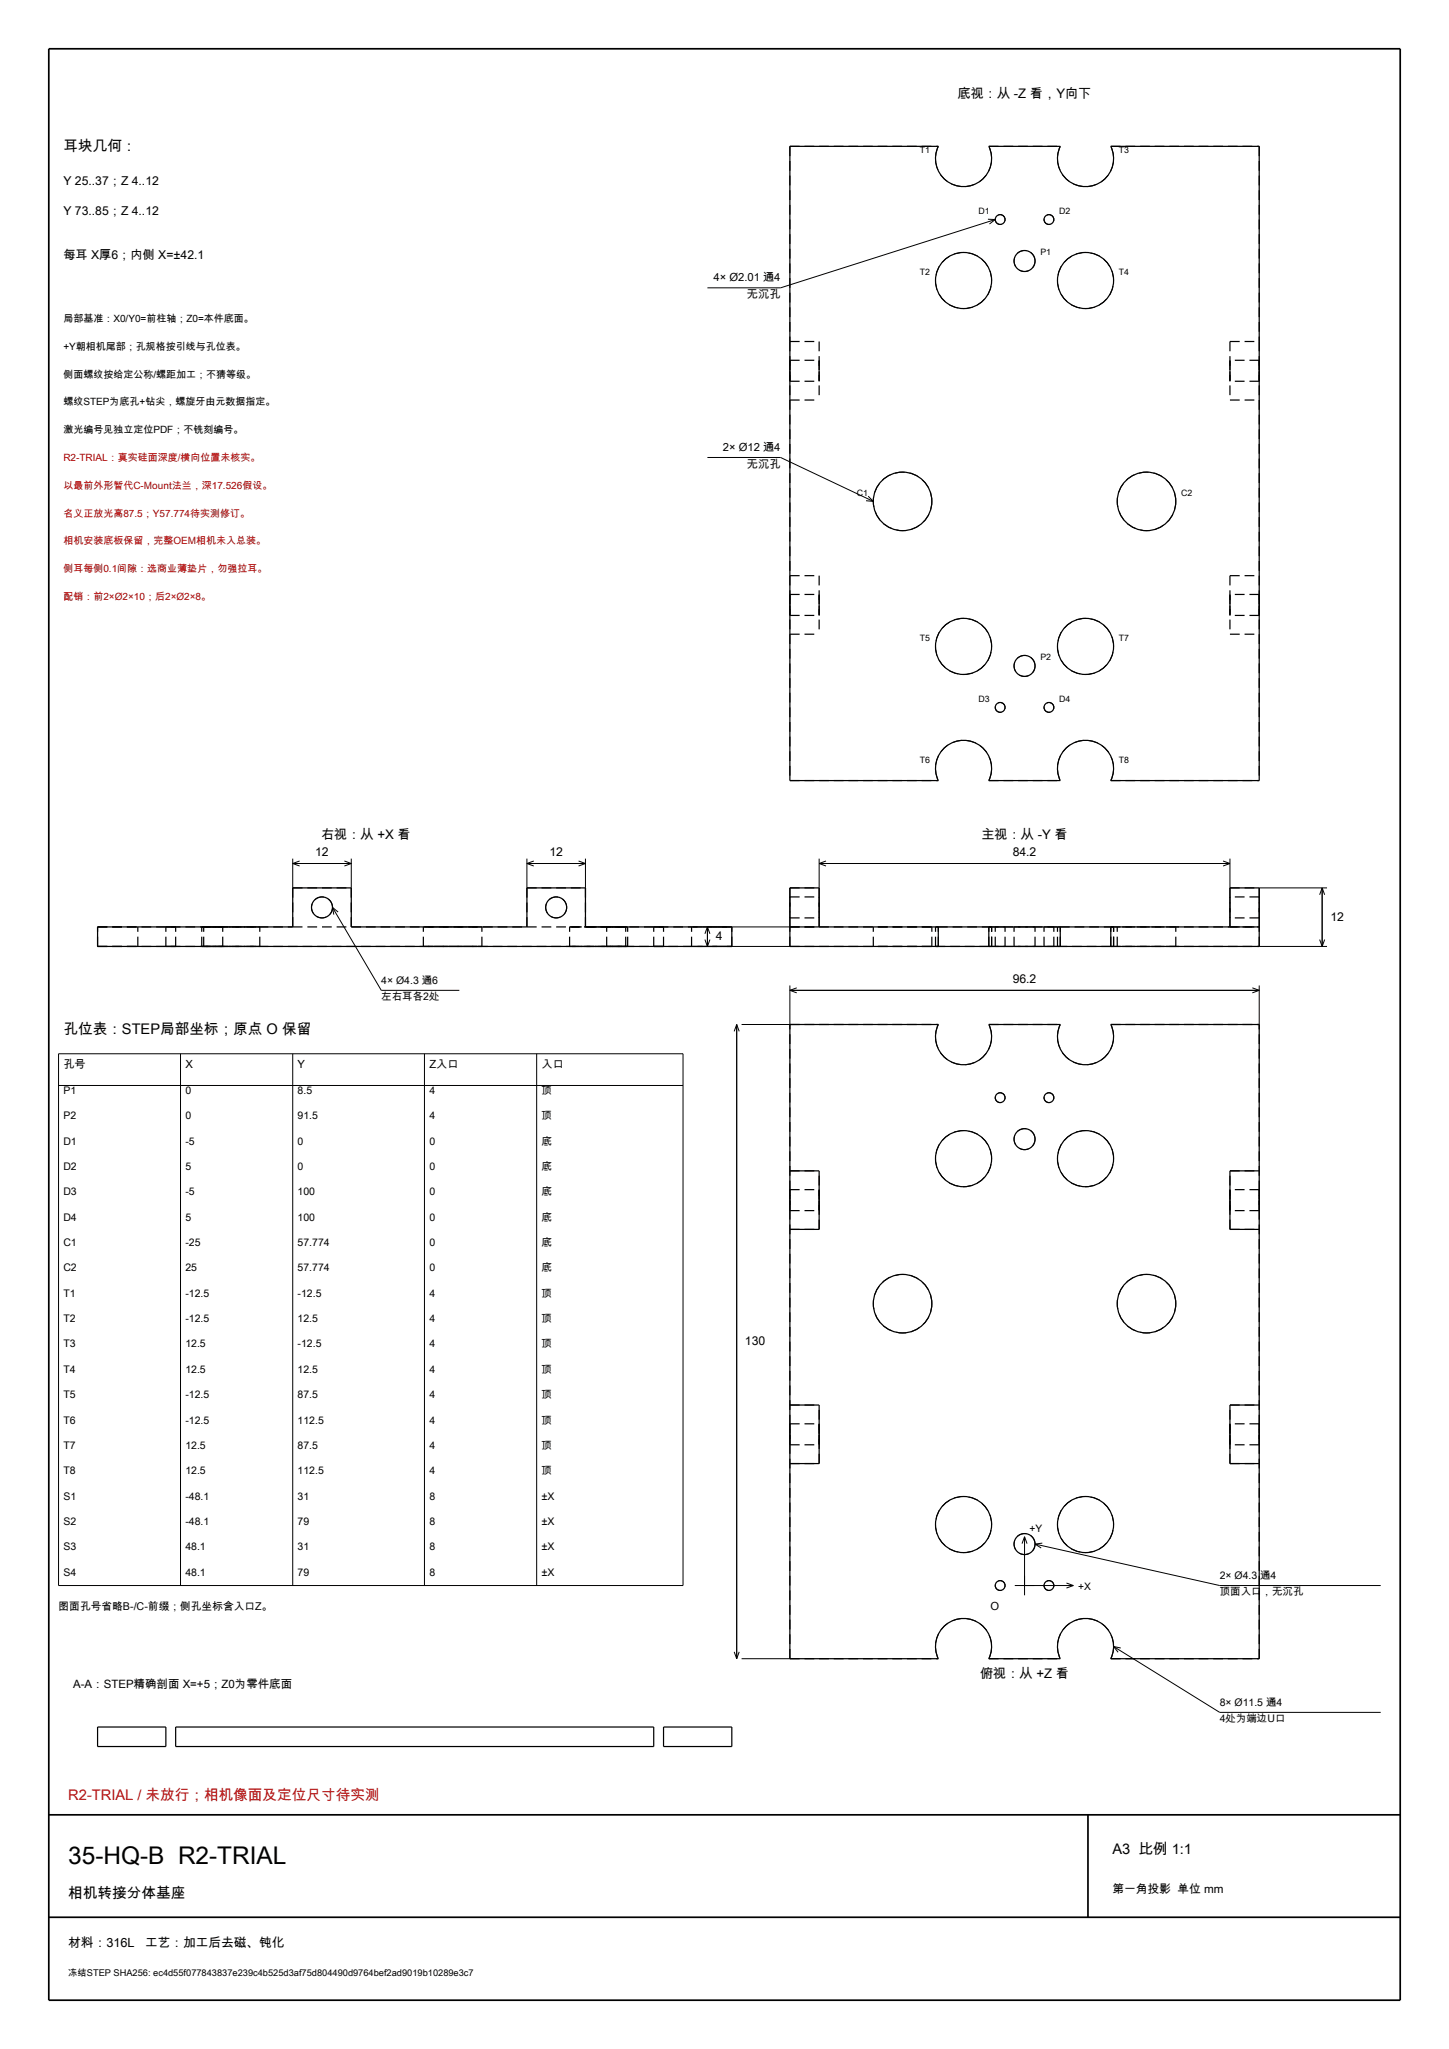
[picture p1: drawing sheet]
<svg xmlns="http://www.w3.org/2000/svg" width="297mm" height="420mm" viewBox="0 0 297 420" stroke-linecap="round" stroke-linejoin="round" font-family="sans-serif">
<path d="M10 10h277v400h-277zM10 372h277M223 372v21M10 393h277" fill="none" stroke="#000" stroke-width=".35"/>
<g fill="none" stroke="#000" stroke-width=".25" stroke-dasharray="2 1" stroke-linecap="butt">
<path d="M161.9 30v40M161.9 30h30.4M202.7 30h14.6M227.7 30h30.4M258.1 30v40M161.9 70v12M161.9 76v-2.2M161.9 73.8v4.3M161.9 78.1v-2.1M161.9 70h6M161.9 78.1h6M161.9 73.8h6"/>
<path d="M167.9 70v12M167.9 76v-2.2M167.9 73.8v4.3M167.9 78.1v-2.1M252.1 70h6M252.1 70v12M252.1 76v-2.2M252.1 73.8v4.3M252.1 78.1v-2.1M258.1 70v12M258.1 76v-2.2M258.1 73.8v4.3"/>
<path d="M258.1 78.1v-2.1M258.1 73.8h-6M258.1 78.1h-6M161.9 82v36M161.9 82h6M252.1 82h6M258.1 82v36M161.9 118v12M161.9 118h6M167.9 118v12M252.1 118h6M252.1 118v12"/>
<path d="M258.1 118v12M161.9 130v30M161.9 124v-2.2M161.9 121.8v4.3M161.9 126.1v-2.1M161.9 130h6M161.9 126.1h6M161.9 121.8h6M167.9 124v-2.2M167.9 121.8v4.3M167.9 126.1v-2.1M252.1 130h6"/>
<path d="M252.1 124v-2.2M252.1 121.8v4.3M252.1 126.1v-2.1M258.1 130v30M258.1 124v-2.2M258.1 121.8v4.3M258.1 126.1v-2.1M258.1 121.8h-6M258.1 126.1h-6M161.9 160h30.4M202.7 160h14.6M227.7 160h30.4"/>
<path d="M20 194v-4M20 194h130M20 190h40M20 190h8.3M20 194h8.3M28.3 194v-4M34 190h1M34 194h1M34 194v-4M35 190h1M35 194h1M36 190h-2"/>
<path d="M36 194h-2M36 194v-4M41.4 190h2.1M41.4 194h2.1M41.4 194v-4M41.8 190h5.7M41.8 194h5.7M41.8 194v-4M43.5 190h2.2M43.5 194h2.2M45.7 190h-4.3M45.7 194h-4.3"/>
<path d="M45.7 194v-4M47.5 190h5.8M47.5 194h5.8M53.3 190h-11.5M53.3 194h-11.5M53.3 194v-4M60 182h12M60 190v-8M60 190h12M72 190h36M72 190v-8M86.8 190h6"/>
<path d="M86.8 194h6M86.8 194v-4M92.8 190h6M92.8 194h6M98.8 190h-12M98.8 194h-12M98.8 194v-4M108 182h12M108 190v-8M108 190h12M116.8 190h5.7M116.8 190h3.2"/>
<path d="M116.8 194h5.7M116.8 194v-4M120 190h30M120 190v-8M122.5 190h5.7M122.5 194h5.7M124.4 190h2.1M124.4 194h2.1M124.4 194v-4M126.5 190h2.2M126.5 194h2.2M128.2 190h-11.4"/>
<path d="M128.2 194h-11.4M128.2 194v-4M128.7 190h-4.3M128.7 194h-4.3M128.7 194v-4M134 190h1M134 194h1M134 194v-4M135 190h1M135 194h1M136 190h-2M136 194h-2"/>
<path d="M136 194v-4M141.7 194v-4M150 194v-4M150 190h-8.3M150 194h-8.3M161.9 194v-4M161.9 190v-8M161.9 183.8v4.3M161.9 190h30.4M161.9 190h6M161.9 194h30.4M161.9 182h6"/>
<path d="M161.9 183.8h6M161.9 188.1h6M167.9 190v-8M167.9 183.8v4.3M179 194v-4M191 190h-12M191 194h-12M191 194v-4M191.7 194h11.5M191.7 194v-4M192.3 190h-.6M192.3 194h-.6"/>
<path d="M192.3 194v-4M202.7 190h.5M202.7 190h14.6M202.7 194h14.6M202.7 194v-4M203.2 190h-11.5M203.2 194h-.5M203.2 194v-4M204 194v-4M206 190h-2M206 194h-2M206 194v-4"/>
<path d="M207.8 194v-4M212.2 190h-4.4M212.2 194h-4.4M212.2 194v-4M214 194v-4M216 190h-2M216 194h-2M216 194v-4M216.7 194h11.5M216.7 194v-4M217.3 190h-.6M217.3 194h-.6"/>
<path d="M217.3 194v-4M227.7 190h.5M227.7 190h30.4M227.7 194h30.4M227.7 194v-4M228.2 190h-11.5M228.2 194h-.5M228.2 194v-4M229 194v-4M241 190h-12M241 194h-12M241 194v-4"/>
<path d="M252.1 190h6M252.1 190v-8M252.1 188.1v-4.3M252.1 182h6M258.1 194v-4M258.1 190v-8M258.1 188.1v-4.3M258.1 188.1h-6M258.1 183.8h-6M161.9 210h30.4M202.7 210h14.6M227.7 210h30.4"/>
<path d="M161.9 240h6M252.1 240h6M161.9 246v2.1M161.9 248.1v-4.3M161.9 243.8v2.2M161.9 252h6M161.9 248.1h6M161.9 243.8h6M167.9 252v-12M167.9 246v2.1M167.9 248.1v-4.3M167.9 243.8v2.2"/>
<path d="M252.1 252h6M252.1 252v-12M252.1 246v2.1M252.1 248.1v-4.3M252.1 243.8v2.2M258.1 246v2.1M258.1 248.1v-4.3M258.1 243.8v2.2M258.1 243.8h-6M258.1 248.1h-6M161.9 294v2.1M161.9 296.1v-4.3"/>
<path d="M161.9 291.8v2.2M161.9 288h6M161.9 300h6M161.9 296.1h6M161.9 291.8h6M167.9 300v-12M167.9 294v2.1M167.9 296.1v-4.3M167.9 291.8v2.2M252.1 300h6M252.1 300v-12M252.1 288h6"/>
<path d="M252.1 294v2.1M252.1 296.1v-4.3M252.1 291.8v2.2M258.1 294v2.1M258.1 296.1v-4.3M258.1 291.8v2.2M258.1 291.8h-6M258.1 296.1h-6M161.9 340v-130M161.9 340h30.4M202.7 340h14.6M227.7 340h30.4"/>
<path d="M258.1 340v-130"/>
</g>
<g fill="none" stroke="#000" stroke-width=".25">
<path d="M161.9 30h30.4a5.8 5.8 0 0 0 5.2 8.2 5.8 5.8 0 0 0 5.2-8.2h14.6a5.8 5.8 0 0 0 5.2 8.2 5.8 5.8 0 0 0 5.2-8.2h30.4v130h-30.4a5.8 5.8 0 0 0-5.2-8.3 5.8 5.8 0 0 0-5.2 8.3h-14.6a5.8 5.8 0 0 0-5.2-8.3 5.8 5.8 0 0 0-5.2 8.3h-30.4zM20 190h40v-8h12v8h36v-8h12v8h30v4h-130zM161.9 190h96.2M167.9 190v-8h-6v12h96.2v-12h-6v8M192.3 190v4M202.7 190v4M217.3 190v4M227.7 190v4M161.9 210h30.4a5.8 5.8 0 0 0 5.2 8.2 5.8 5.8 0 0 0 5.2-8.2h14.6a5.8 5.8 0 0 0 5.2 8.2 5.8 5.8 0 0 0 5.2-8.2h30.4v130h-30.4a5.8 5.8 0 0 0-5.2-8.3 5.8 5.8 0 0 0-5.2 8.3h-14.6a5.8 5.8 0 0 0-5.2-8.3 5.8 5.8 0 0 0-5.2 8.3h-30.4zM161.9 240h6v12h-6M258.1 240h-6v12h6M161.9 288h6v12h-6"/>
<path d="M258.1 288h-6v12h6M20 354h14v4h-14zM36 354h98v4h-98zM136 354h14v4h-14z"/>
<circle cx="197.5" cy="57.5" r="5.8"/>
<circle cx="205" cy="45" r="1.01"/>
<circle cx="210" cy="53.5" r="2.15"/>
<circle cx="215" cy="45" r="1.01"/>
<circle cx="222.5" cy="57.5" r="5.8"/>
<circle cx="185" cy="102.8" r="6"/>
<circle cx="235" cy="102.8" r="6"/>
<circle cx="197.5" cy="132.5" r="5.8"/>
<circle cx="210" cy="136.5" r="2.15"/>
<circle cx="222.5" cy="132.5" r="5.8"/>
<circle cx="205" cy="145" r="1.01"/>
<circle cx="215" cy="145" r="1.01"/>
<circle cx="66" cy="186" r="2.15"/>
<circle cx="114" cy="186" r="2.15"/>
<circle cx="197.5" cy="237.5" r="5.8"/>
<circle cx="205" cy="225" r="1.01"/>
<circle cx="210" cy="233.5" r="2.15"/>
<circle cx="215" cy="225" r="1.01"/>
<circle cx="222.5" cy="237.5" r="5.8"/>
<circle cx="185" cy="267.2" r="6"/>
<circle cx="235" cy="267.2" r="6"/>
<circle cx="197.5" cy="312.5" r="5.8"/>
<circle cx="210" cy="316.5" r="2.15"/>
<circle cx="222.5" cy="312.5" r="5.8"/>
<circle cx="205" cy="325" r="1.01"/>
<circle cx="215" cy="325" r="1.01"/>
</g>
<g fill="none" stroke="#000" stroke-width=".2" stroke-dasharray="2 1" stroke-linecap="butt">
<path d="M192.3 30a5.8 5.8 0 0 0 5.2 8.2 5.8 5.8 0 0 0 5.2-8.2M217.3 30a5.8 5.8 0 0 0 5.2 8.2 5.8 5.8 0 0 0 5.2-8.2M203.2 57.5a5.8 5.8 0 0 0-8.3-5.1 5.8 5.8 0 0 0-.8 9.7 5.8 5.8 0 0 0 9.1-3.7v-.9M206 45a1.01 1.01 0 0 0-1.4-.9 1.01 1.01 0 0 0-.3 1.6 1.01 1.01 0 0 0 1.6-.3l.1-.4M212.2 53.5a2.15 2.15 0 0 0-3.1-1.9 2.15 2.15 0 0 0-.5 3.5 2.15 2.15 0 0 0 3.5-1l.1-.6M216 45a1.01 1.01 0 0 0-1.4-.9 1.01 1.01 0 0 0-.3 1.6 1.01 1.01 0 0 0 1.6-.3l.1-.4M228.2 57.5a5.8 5.8 0 0 0-8.3-5.1 5.8 5.8 0 0 0-.8 9.7 5.8 5.8 0 0 0 9.1-3.7v-.9M191 102.8a6 6 0 0 0-8.7-5.4 6 6 0 0 0-.8 10.2 6 6 0 0 0 9.4-3.9l.1-.9M241 102.8a6 6 0 0 0-8.7-5.4 6 6 0 0 0-.8 10.2 6 6 0 0 0 9.4-3.9l.1-.9M203.2 132.5a5.8 5.8 0 0 0-8.3-5.1 5.8 5.8 0 0 0-.8 9.7 5.8 5.8 0 0 0 9.1-3.7v-.9M212.2 136.5a2.15 2.15 0 0 0-3.1-1.9 2.15 2.15 0 0 0-.5 3.5 2.15 2.15 0 0 0 3.5-1l.1-.6M228.2 132.5a5.8 5.8 0 0 0-8.3-5.1 5.8 5.8 0 0 0-.8 9.7 5.8 5.8 0 0 0 9.1-3.7v-.9"/>
<path d="M202.7 160a5.8 5.8 0 0 0-5.2-8.3 5.8 5.8 0 0 0-5.2 8.3M206 145a1.01 1.01 0 0 0-1.4-.9 1.01 1.01 0 0 0-.3 1.6 1.01 1.01 0 0 0 1.6-.3l.1-.4M216 145a1.01 1.01 0 0 0-1.4-.9 1.01 1.01 0 0 0-.3 1.6 1.01 1.01 0 0 0 1.6-.3l.1-.4M227.7 160a5.8 5.8 0 0 0-5.2-8.3 5.8 5.8 0 0 0-5.2 8.3M68.2 186a2.15 2.15 0 0 0-3.1-1.9 2.15 2.15 0 0 0-.5 3.5 2.15 2.15 0 0 0 3.5-1l.1-.6M116.2 186a2.15 2.15 0 0 0-3.1-1.9 2.15 2.15 0 0 0-.5 3.5 2.15 2.15 0 0 0 3.5-1l.1-.6M192.3 210a5.8 5.8 0 0 0 5.2 8.2 5.8 5.8 0 0 0 5.2-8.2M217.3 210a5.8 5.8 0 0 0 5.2 8.2 5.8 5.8 0 0 0 5.2-8.2M203.2 237.5a5.8 5.8 0 0 0-8.3-5.1 5.8 5.8 0 0 0-.8 9.7 5.8 5.8 0 0 0 9.1-3.7v-.9M206 225a1.01 1.01 0 0 0-1.4-.9 1.01 1.01 0 0 0-.3 1.6 1.01 1.01 0 0 0 1.6-.3l.1-.4M212.2 233.5a2.15 2.15 0 0 0-3.1-1.9 2.15 2.15 0 0 0-.5 3.5 2.15 2.15 0 0 0 3.5-1l.1-.6M216 225a1.01 1.01 0 0 0-1.4-.9 1.01 1.01 0 0 0-.3 1.6 1.01 1.01 0 0 0 1.6-.3l.1-.4"/>
<path d="M228.2 237.5a5.8 5.8 0 0 0-8.3-5.1 5.8 5.8 0 0 0-.8 9.7 5.8 5.8 0 0 0 9.1-3.7v-.9M191 267.2a6 6 0 0 0-8.7-5.3 6 6 0 0 0-.8 10.2 6 6 0 0 0 9.4-3.9l.1-1M241 267.2a6 6 0 0 0-8.7-5.3 6 6 0 0 0-.8 10.2 6 6 0 0 0 9.4-3.9l.1-1M203.2 312.5a5.8 5.8 0 0 0-8.3-5.1 5.8 5.8 0 0 0-.8 9.7 5.8 5.8 0 0 0 9.1-3.7v-.9M212.2 316.5a2.15 2.15 0 0 0-3.1-1.9 2.15 2.15 0 0 0-.5 3.5 2.15 2.15 0 0 0 3.5-1l.1-.6M228.2 312.5a5.8 5.8 0 0 0-8.3-5.1 5.8 5.8 0 0 0-.8 9.7 5.8 5.8 0 0 0 9.1-3.7v-.9M202.7 340a5.8 5.8 0 0 0-5.2-8.3 5.8 5.8 0 0 0-5.2 8.3M206 325a1.01 1.01 0 0 0-1.4-.9 1.01 1.01 0 0 0-.3 1.6 1.01 1.01 0 0 0 1.6-.3l.1-.4M216 325a1.01 1.01 0 0 0-1.4-.9 1.01 1.01 0 0 0-.3 1.6 1.01 1.01 0 0 0 1.6-.3l.1-.4M227.7 340a5.8 5.8 0 0 0-5.2-8.3 5.8 5.8 0 0 0-5.2 8.3"/>
</g>
<g fill="none" stroke="#000" stroke-width=".2">
<path d="M202.5 44.9l1.5 .1M204 45l-44 14h-15M204 45l-1.2 .9M145 93.8h15l19 9M177.5 102.6l1.5 .2M177.9 101.7l1.1 1.1M60 177h12M60 176v6M60 177l1.4 .5M61.4 176.5l-1.4 .5M70.6 176.5l1.4 .5M72 176v6"/>
<path d="M72 177l-1.4 .5M108 177h12M108 176v6M108 177l1.4 .5M109.4 176.5l-1.4 .5M118.6 176.5l1.4 .5M120 176v6M120 177l-1.4 .5M167.9 176v6M167.9 177h84.2M167.9 177l1.4 .5M169.3 176.5l-1.4 .5"/>
<path d="M250.7 176.5l1.4 .5M252.1 176v6M252.1 177l-1.4 .5M68.2 186l10 17h16M68.2 186l.2 1.5M68.2 186l1.1 1M144.5 192.6l.5 1.4M145 190v4M145 190l-.5 1.4M145 190l.5 1.4M145.5 192.6l-.5 1.4M146 194h15.9"/>
<path d="M146 190h15.9M258.1 194h13.9M258.1 182h13.9M270.5 192.6l.5 1.4M271 182v12M271 182l-.5 1.4M271 182l.5 1.4M271.5 192.6l-.5 1.4M12 216h128v109h-128zM37 216v109M60 216v109M87 216v109"/>
<path d="M110 216v109M151 210v130M151 210l-.5 1.4M151 210l.5 1.4M161.9 202v8h-9.9M161.9 203h96.2M161.9 203l1.4 .5M163.3 202.5l-1.4 .5M256.7 202.5l1.4 .5M258.1 202v8M258.1 203l-1.4 .5M12 222.5h128"/>
<path d="M210 315v12M210 315l-.5 1.4M210 315l.5 1.4M212.2 316.5l37.8 8.5h33M212.2 316.5l1.2 .8M213.6 316.3l-1.4 .2M150.5 338.6l.5 1.4M151.5 338.6l-.5 1.4M152 340h9.9M208 325h12M218.6 324.5l1.4 .5M220 325l-1.4 .5"/>
<path d="M228.2 337.5l21.8 13.5h33M228.2 337.5l1 1.2M228.2 337.5l1.5 .3"/>
</g>
<text font-size="5" x="14" y="382">35-HQ-B R2-TRIAL</text>
<g font-size="3">
<text x="13" y="31">耳块几何：</text>
<text x="13" y="212">孔位表：STEP局部坐标；原点 O 保留</text>
<text x="228" y="380">A3 比例 1:1</text>
<text x="14" y="389">相机转接分体基座</text>
</g>
<text font-size="3" fill="#bf0a0a" x="14" y="369">R2-TRIAL / 未放行；相机像面及定位尺寸待实测</text>
<g font-size="2.7">
<text x="196.3" y="20">底视：从 -Z 看，Y向下</text>
<text x="65.8" y="172">右视：从 +X 看</text>
<text x="201.1" y="172">主视：从 -Y 看</text>
<text x="200.9" y="344">俯视：从 +Z 看</text>
</g>
<g font-size="2.6">
<text x="14" y="399">材料：316L</text>
<text x="29.7" y="399">工艺：加工后去磁、钝化</text>
</g>
<g font-size="2.5">
<text x="13" y="38">Y 25..37；Z 4..12</text>
<text x="13" y="44">Y 73..85；Z 4..12</text>
<text x="13" y="53">每耳 X厚6；内侧 X=±42.1</text>
<text x="64.6" y="175.5">12</text>
<text x="112.6" y="175.5">12</text>
<text x="207.6" y="175.5">84.2</text>
<text x="272.7" y="188.7">12</text>
<text x="146.7" y="192.7">4</text>
<text x="207.6" y="201.5">96.2</text>
<text x="152.7" y="275.7">130</text>
</g>
<text font-size="2.4" x="228" y="388">第一角投影 单位 mm</text>
<g font-size="2.3">
<text x="146.3" y="57.6">4× Ø2.01 通4</text>
<text x="153.1" y="61.1">无沉孔</text>
<text x="148.2" y="92.4">2× Ø12 通4</text>
<text x="153.1" y="95.9">无沉孔</text>
<text x="13" y="219">孔号</text>
<text x="38" y="219">X</text>
<text x="61" y="219">Y</text>
<text x="88" y="219">Z入口</text>
<text x="111" y="219">入口</text>
<text x="203" y="330">O</text>
<text x="15" y="346">A-A：STEP精确剖面 X=+5；Z0为零件底面</text>
</g>
<text font-size="2.2" x="12" y="330">图面孔号省略B-/C-前缀；侧孔坐标含入口Z。</text>
<g font-size="2.1">
<text x="13" y="66">局部基准：X0/Y0=前柱轴；Z0=本件底面。</text>
<text x="13" y="71.7">+Y朝相机尾部；孔规格按引线与孔位表。</text>
<text x="13" y="77.4">侧面螺纹按给定公称/螺距加工；不猜等级。</text>
<text x="13" y="83.1">螺纹STEP为底孔+钻尖，螺旋牙由元数据指定。</text>
<text x="13" y="88.8">激光编号见独立定位PDF；不铣刻编号。</text>
<text x="78.2" y="201.6">4× Ø4.3 通6</text>
<text x="78.2" y="204.9">左右耳各2处</text>
<text x="13" y="224.2">P1</text>
<text x="38" y="224.2">0</text>
<text x="61" y="224.2">8.5</text>
<text x="88" y="224.2">4</text>
<text x="111" y="224.2">顶</text>
<text x="13" y="229.4">P2</text>
<text x="38" y="229.4">0</text>
<text x="61" y="229.4">91.5</text>
<text x="88" y="229.4">4</text>
<text x="111" y="229.4">顶</text>
<text x="13" y="234.6">D1</text>
<text x="13" y="239.8">D2</text>
<text x="38" y="234.6">-5</text>
<text x="38" y="239.8">5</text>
<text x="61" y="234.6">0</text>
<text x="61" y="239.8">0</text>
<text x="88" y="234.6">0</text>
<text x="88" y="239.8">0</text>
<text x="111" y="234.6">底</text>
<text x="111" y="239.8">底</text>
<text x="13" y="245">D3</text>
<text x="38" y="245">-5</text>
<text x="61" y="245">100</text>
<text x="88" y="245">0</text>
<text x="111" y="245">底</text>
<text x="13" y="250.2">D4</text>
<text x="38" y="250.2">5</text>
<text x="61" y="250.2">100</text>
<text x="88" y="250.2">0</text>
<text x="111" y="250.2">底</text>
<text x="13" y="255.4">C1</text>
<text x="38" y="255.4">-25</text>
<text x="61" y="255.4">57.774</text>
<text x="88" y="255.4">0</text>
<text x="111" y="255.4">底</text>
<text x="13" y="260.6">C2</text>
<text x="38" y="260.6">25</text>
<text x="61" y="260.6">57.774</text>
<text x="88" y="260.6">0</text>
<text x="111" y="260.6">底</text>
<text x="13" y="265.8">T1</text>
<text x="38" y="265.8">-12.5</text>
<text x="61" y="265.8">-12.5</text>
<text x="88" y="265.8">4</text>
<text x="111" y="265.8">顶</text>
<text x="13" y="271">T2</text>
<text x="38" y="271">-12.5</text>
<text x="61" y="271">12.5</text>
<text x="88" y="271">4</text>
<text x="111" y="271">顶</text>
<text x="13" y="276.2">T3</text>
<text x="13" y="281.4">T4</text>
<text x="38" y="276.2">12.5</text>
<text x="38" y="281.4">12.5</text>
<text x="61" y="276.2">-12.5</text>
<text x="61" y="281.4">12.5</text>
<text x="88" y="276.2">4</text>
<text x="88" y="281.4">4</text>
<text x="111" y="276.2">顶</text>
<text x="111" y="281.4">顶</text>
<text x="13" y="286.6">T5</text>
<text x="38" y="286.6">-12.5</text>
<text x="61" y="286.6">87.5</text>
<text x="88" y="286.6">4</text>
<text x="111" y="286.6">顶</text>
<text x="13" y="291.8">T6</text>
<text x="38" y="291.8">-12.5</text>
<text x="61" y="291.8">112.5</text>
<text x="88" y="291.8">4</text>
<text x="111" y="291.8">顶</text>
<text x="13" y="297">T7</text>
<text x="38" y="297">12.5</text>
<text x="61" y="297">87.5</text>
<text x="88" y="297">4</text>
<text x="111" y="297">顶</text>
<text x="13" y="302.2">T8</text>
<text x="38" y="302.2">12.5</text>
<text x="61" y="302.2">112.5</text>
<text x="88" y="302.2">4</text>
<text x="111" y="302.2">顶</text>
<text x="13" y="307.4">S1</text>
<text x="38" y="307.4">-48.1</text>
<text x="61" y="307.4">31</text>
<text x="88" y="307.4">8</text>
<text x="111" y="307.4">±X</text>
<text x="13" y="312.6">S2</text>
<text x="13" y="317.8">S3</text>
<text x="38" y="312.6">-48.1</text>
<text x="38" y="317.8">48.1</text>
<text x="61" y="312.6">79</text>
<text x="61" y="317.8">31</text>
<text x="88" y="312.6">8</text>
<text x="88" y="317.8">8</text>
<text x="111" y="312.6">±X</text>
<text x="111" y="317.8">±X</text>
<text x="211" y="314">+Y</text>
<text x="13" y="323">S4</text>
<text x="38" y="323">48.1</text>
<text x="61" y="323">79</text>
<text x="88" y="323">8</text>
<text x="111" y="323">±X</text>
<text x="250" y="323.6">2× Ø4.3 通4</text>
<text x="221" y="326">+X</text>
<text x="250" y="326.9">顶面入口，无沉孔</text>
<text x="250" y="349.6">8× Ø11.5 通4</text>
<text x="250" y="352.9">4处为端边U口</text>
</g>
<g font-size="2.1" fill="#a60000">
<text x="13" y="94.5">R2-TRIAL：真实硅面深度/横向位置未核实。</text>
<text x="13" y="100.2">以最前外形暂代C-Mount法兰，深17.526假设。</text>
<text x="13" y="105.9">名义正放光高87.5；Y57.774待实测修订。</text>
<text x="13" y="111.6">相机安装底板保留，完整OEM相机未入总装。</text>
<text x="13" y="117.3">侧耳每侧0.1间隙：选商业薄垫片，勿强拉耳。</text>
<text x="13" y="123">配销：前2×Ø2×10；后2×Ø2×8。</text>
</g>
<text font-size="1.9" x="14" y="405">冻结STEP SHA256: ec4d55f077843837e239c4b525d3af75d804490d9764bef2ad9019b10289e3c7</text>
<g font-size="1.8">
<text x="188.5" y="31.3">T1</text>
<text x="229.3" y="31.3">T3</text>
<text x="200.6" y="43.8">D1</text>
<text x="217.1" y="43.8">D2</text>
<text x="213.3" y="52.3">P1</text>
<text x="188.5" y="56.3">T2</text>
<text x="229.3" y="56.3">T4</text>
<text x="175.6" y="101.6">C1</text>
<text x="242.1" y="101.6">C2</text>
<text x="188.5" y="131.3">T5</text>
<text x="229.3" y="131.3">T7</text>
<text x="213.3" y="135.3">P2</text>
<text x="200.6" y="143.8">D3</text>
<text x="217.1" y="143.8">D4</text>
<text x="188.5" y="156.3">T6</text>
<text x="229.3" y="156.3">T8</text>
</g>
</svg>
